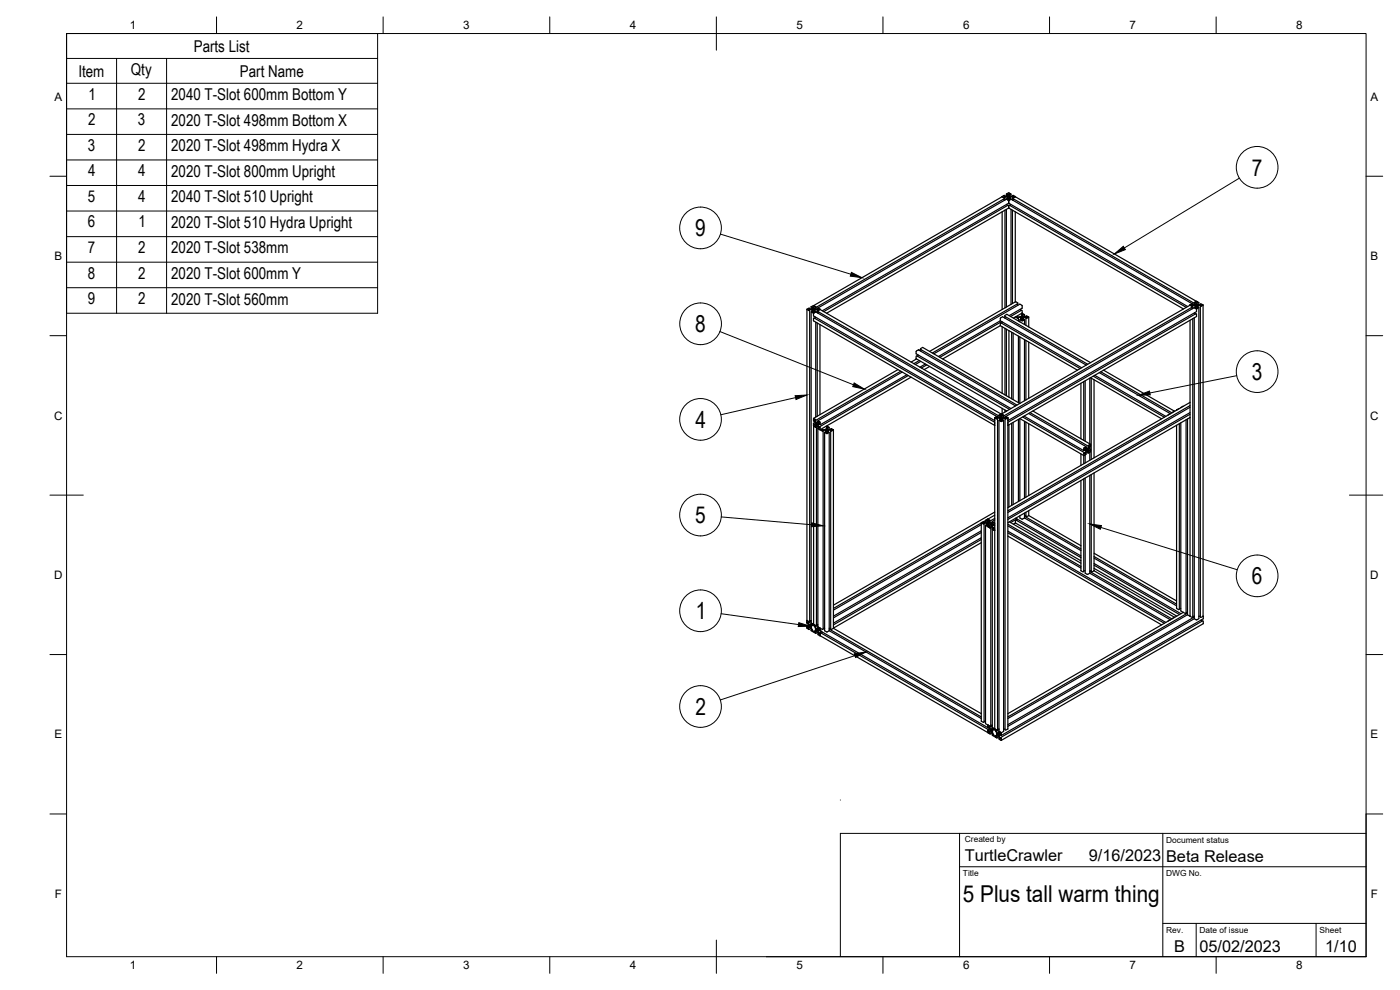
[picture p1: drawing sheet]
<svg xmlns="http://www.w3.org/2000/svg" width="420mm" height="297mm" viewBox="0 0 420 297" stroke-linecap="round" stroke-linejoin="round" font-family="sans-serif">
<!-- layer: Visible -->
<g fill="none" stroke="#000" stroke-width=".36">
<path d="M300.8 59h.1M300.8 59l.6 .4v.2l-56.6 32.7v-.3l-.6-.3 .6 .3-.6 .1v.3l.3 .2 .9 .2-.1-.3 .2-.1 .5 .4M300.8 59l.6 .4 .2-.1-.2-.3 .9 .2M300.8 59l-56.6 32.7M300.8 58.9v.1M301.2 59.7l.2 .4M301.6 58.7v.3M301.6 59.3v.7M302 58.2v.7M302 59.7v.1M302 59.8l-56.6 32.6M302 58.2h.6l.1 .4-.7 .4-.7-.1 .3-.2-.2-.1-.6 .3"/>
<path d="M302.3 59.2v.5M302.3 59.7v-.5l.4 .2v.3h-.7l.6 .4-.6-.3M302.5 58.9l.5 .1-.3 .2zM302.6 57.9l-.6 .3M302.6 57.9l.8 .3-.6 .1v.3l.3 .2 .9 .2 .1-.1-.3-.2 .3-.1 .6 .3M303.1 59.7v-.5l-.3 .2v.3h.6l-.6 .4M303.1 59.7v-.5l.3-.2 .7 .1-.3 .2 .2 .1 .7-.4-.6 .4-.1 .2 54.4 31.4v-.2l.6-.4M303.4 59.8l-.6 .3M303.4 58.2v.7M303.4 59.7v.1M303.4 59.8l54.4 31.3M303.8 58.7v.3"/>
<path d="M303.8 59.3v.7M304.3 59.7l-.3 .4M304.7 59h.1M304.7 59l54.4 31.4M300.8 63.5v29.3M301.6 63.1v29.3M302 62.8v29.3M302.1 61.3l.2 .4M302.7 62.4l-54.6 31.6M302.7 62.4h.1M302.7 60.3v.7M302.7 62.4v-.7l.2-.1 53.1 30.6"/>
<path d="M302.7 62.4v-.7l-.2-.1-55.3 31.9M302.7 61l53.7 31M302.7 61l-55.9 32.2M302.7 62.4l52.5 30.3M302.8 60.1h-.2l.1 .2M302.8 60.1l-.1 .2M303.3 61.3l-.2 .4M303.4 62.8v28.5M303.8 63.1v28M304.7 63.5v27.1M242.2 92.8v93.3M242.2 92.9l.6 .3 .2-.1-.2-.2 1 .2"/>
<path d="M242.2 92.8v.1M243 93.1v93.3l-.2 .1-.6-.3M243 92.5v.3M243.4 92h.5l.2 .4-.7 .4h-.6l.2-.3-.2-.1-.6 .4M243.4 92.1v.7M243.4 93.6v93.3M243.7 93v.5M243.8 93.5v-.4l.3 .1v.4h-.7l.8 .3M243.9 92.7l.6 .1-.4 .2zM244 91.7l-.6 .3M244 91.7h.2M244.2 93.9l.6-.3 54.4 31.4-.6 .3"/>
<path d="M244.2 93.9l-.1 .9 54.4 31.4M244.5 93.1v.4M244.6 93l-.4 .2v.4h.6l-.6 .3M244.7 95.1l-.2 .4M244.8 92.1v.7M244.8 96.7v28.4M245.3 92.5v.3M245.3 93.1v.7M245.3 96.9v28M245.5 92.4l.5 .4M245.7 93.6l-.3 .3M246 92.9l-.6 .3-.1-.1 .2-.2h-.6l-.3 .1v.5"/>
<path d="M246 92.9l-.5 .3-.1 .3 54.4 31.3v-.2l.6-.3M246 92.8v.1M246 92.8l.1 .1M246.1 92.8v.1M246.1 97.4v27M246.1 92.9h.1M246.1 92.9l54.4 31.3M300.2 97.7v-.7l.2-.1 23.8 13.7M300.2 96.3l24.4 14M300.2 96.3l-18.6 10.7M300.2 97.7l-17.3 10M300.2 97.7h.1"/>
<path d="M300.2 97.7l23.2 13.4M300.3 95.4l.6-.4 25.1 14.5M300.3 95.4l-.1 .9M300.6 96.5l-18.5 10.7M300.8 98v20M300.8 96.6l-.2 .4M301.6 98.5v20M301.7 95l-.2 .4M302 98.8v19.9M302.8 99.2v20M302.9 94.7l3.9-2.2-.1-.8-.6-.4-25.9 14.9M303.6 99.7v20"/>
<path d="M304.1 99.9v20M304.7 95.1l.7 .5 .2-.2-.1-.2 .9 .2 .3 .2v.3h-.6l.6 .4M304.9 95l.5 .1M305.2 91.2l.3 .4M305.5 95.1h-.1M305.6 95.4v.9M306.1 95.1h-.1M306.1 95.9v.7M306.2 92.8l.2 .4M306.3 95.4v.4M306.4 95.4v.5M306.5 94.1l.3 .1"/>
<path d="M306.6 95l.5 .1-.4 .2zM306.7 94.7l-.7 .4h-.5M306.7 93.9l.8 .5h-.7v.3l.3 .2 1 .2-.2-.2 .2-.2 .6 .4-.6 .5-.2-.2 .2-.2-1 .2-.3 .2v.3h.7l-.8 .4M306.7 94.4v.3M306.7 94.7h.1M306.7 94.4h.1M306.7 93.9l.1-.7-.2-.1-3.3 1.9M306.7 93.9l-2.6 1.5M306.8 94.3l-.1 .1M306.8 94.3h.1M307.2 95.4l-.1 .5M307.5 94.4v.7"/>
<path d="M307.5 95.9v1.5M307.9 94.9v.2M307.9 95.4v2.2M308.7 95.2v2.9M357.1 91.6l-56.6 32.6M357.1 91.6h.1M357.1 96.1l.1 88.8M357.1 91.5v.1M357.2 91.5l.6-.4 .2 .2-.3 .1 .7 .1M357.2 91.6l.6 .3 .2-.1-.2-.2 .9 .2M357.2 91.6l.6 .3v.3l-56.6 32.6v-.2l-.6-.3M357.2 91.5l-.1 .1"/>
<path d="M357.2 91.5v.1M357.6 92.3l.2 .4M357.8 91.2l-.6 .3M358 95.6v89.6l-.8-.3M358 91.2v.3M358 91.8v.7M358.4 92.3l.6 .4M358.4 92.3l-56.6 32.7 .6 .3M358.4 90.8l.5-.1 .1 .4-.6 .4M358.4 90.8v.7M358.4 92.3h.1M358.4 95.4v90.2"/>
<path d="M358.5 93.9l.2 .3M358.7 91.8v.4M358.7 92.3v-.5l.3 .2v.3h-.6l.6 .4M358.9 91.4l.5 .1-.4 .2zM359 90.4l.8 .4h-.6v.3l.3 .2 .9 .2-.2-.3 .2-.1 .7 .4-.7 .4-.2-.1 .2-.2h-.6l-.3 .2v.4M359 90.4l-.6 .4M359 92.6l.1 .9-56.6 32.7M359.5 91.8v.5M359.5 91.8l-.3 .2v.3h.6l-.8 .3M359.8 92.3v93.3l-.6 .4M359.8 90.8v.7M360.2 91.8v93.4l.8-.3"/>
<path d="M360.2 91.2v.3M361.1 91.5v93.4M269.5 110.9l-25.3 14.6M270.3 111.4l-25.5 14.7M270.8 111.6l-25.4 14.7M272.2 112.4l-26.1 15.1M272.6 112.7l-26.6 15.4M273.4 113.2l-27.3 15.7M274.9 107.6v-.7l.2-.1 27.9 16M274.9 105.5v.7l28.5 16.4M275 107.6h.1M275 107.6l27.1 15.7"/>
<path d="M275 105.3l.6-.3 29.2 16.8M275.1 105.3l-.1 .2M275.1 107.7l-1.7 .9M275.5 106.5l-.1 .4M275.9 108.2l-1.6 .9M276.3 108.4l-1.6 1M276.5 105l-.3 .3M276.9 104.3l-.7 .5 29 16.7M277.7 109.2l-1.6 1M278.2 109.5l-1.7 .9M279 105.4l25.8-14.9 .7 .4v.2l-25.7 14.8M279 110l-1.7 .9"/>
<path d="M305.6 100.8v20M306.1 101.1v20l-29.2-16.8M307.5 101.9v18.4M307.9 102.2v17.8M308.7 102.6v16.9M324.4 115v16.7M325.2 114.5v17.6M325.7 114.3v18.1M327.1 113.5v19.7M327.3 108.8l-25.1-14.5-.7 .4v.2l24.9 14.4M327.3 113.3l21.3 12.4M327.5 113.5v24.3"/>
<path d="M328.1 112.9l21.3 12.3M328.3 113.9v23.5M328.5 112.6l21.4 12.3M329.9 111.8l21.3 12.3M330.4 111.6l21.3 12.3M331.2 111.1l21.3 12.3M244.2 127.8v59.5M244.2 127.9l.6 .3 .2-.1v59.5l-.2 .1-1.4-.8M244.2 127.9l.6 .3-.3-.5h.6l.6 .7h-.3v.2l.7 .3M244.5 126.3l-.2 .1M244.7 126.7v.6l-.4 .2-.2-.5 .1 .9M244.7 126.7l-.6 .3"/>
<path d="M245.4 127.9l-.6 .3M245.4 128.6v59.5l1.4 .8 .2-.1v-59.5M245.5 126.5l-.4 .3-.2-.2-.4-.5h.3v-.2l-.6-.4-.1 .8 .2 .1v-.3l.4 .6M245.6 126.5l-.5 .3M245.6 128.2l-.2 .2M245.9 127.3l-.4 .2v.3l.4 .6 .1-.3 .1 .1v.7M245.9 127.2l-.4 .3M246.1 126.8l-.7-.5 .3 .5-.3 .1-.2-.1M246.1 126.8v.7l-.2-.6-.4 .2v.3M246.3 128.8l.3 .2M246.6 129h.1M247.4 128.9l-.7 .1"/>
<path d="M247.5 128.9h-.1M247.5 129.7v59.6l.7 .3 .7-.4M247.7 129.2v.5M247.8 129.2v.5M247.9 127.9l.3 .2-.1 .1M248 128.8l.5 .2-.4 .1zM248.1 128.6l-.6 .3M248.1 128.2v.4M248.1 127.8l.8 .4h-.7v.4l.3 .2 1 .1-.2-.2 .2-.1 .6 .4-.6 .4-.2-.1 .3-.2-.2-.1-.9 .2-.3 .2v.3l.7 .1-.8 .3-.6-.3 .6-.1v-.3l-.3-.2-.9-.2-.1 .1 .2 .2-.2 .1-1.3-.8M248.1 128.2h.1M248.6 129.2l-.1 .5M248.9 128.2v.7"/>
<path d="M248.9 129.7v59.5M249.3 129.3v59.5l.2 .1 .6-.4M249.3 128.7v.2M250.1 129v59.5M298.5 125.4l.1 93.3 .6 .4 .2-.1v-93.3M298.5 126.7l-54.2-31.3-.2 .1 .1 .8 54.3 31.4v-.8M298.6 125.3l.6-.3 .2 .1-.3 .2h.7M298.6 125.3l-.1 .9M298.6 125.3l.6 .5 .2-.1-.3-.2 .7-.1 .3 .2v.5v-.5l.3 .2v.3h-.6l.6 .4M299.4 125.1v.2M299.8 126.1v93.4l.6 .3M299.8 124.6v.7"/>
<path d="M299.8 124.6h.6v.3l-.6 .4M300.3 125.2l.5 .2-.4 .1zM300.4 124.3l-.6 .3M300.4 126.5h.2M300.4 124.3h.2M300.6 124.3l.6 .3h-.6v.3l.3 .2 .9 .2 .1-.1-.3-.1 .2-.1 .6 .3M300.8 122.5v1.6M300.9 125.6v.5M300.9 125.6l-.3 .2v.3h.6l-.6 .4M301.2 126.1v93.4l-.6 .3M301.2 124.6v.7M301.6 123v.6"/>
<path d="M301.6 125.7v93.3l.2 .1 .6-.4M301.6 125.1v.2M302 123.3v.1M302.4 125.3l-.6 .5-.2-.1 .3-.2-.7-.1-.3 .2v.5M302.4 125.3l.1 .9M302.5 126.7l56.4-32.6 .2 .1v.8l-56.6 32.7v-.8M302.5 125.4v93.3M302.8 127.5v24.6M303.6 127v24.6M304.1 126.8v24.6M305.6 125.8v24.7M306.9 125.1l18.6 10.7"/>
<path d="M307.3 124.8l18 10.4M307.5 126.4v23M307.9 126.6v22.6M308.7 124.1l17.2 9.9M308.7 127.1v21.6M309.1 123.8l17.5 10.1M310 123.3l17.3 10M324.4 136.2v3.4M325.2 136.7v2.5M325.3 136.6l.1 .1M325.4 134.4l.5-.4-.2 .6 .2 .1 .3-.2-.4-.2 .4 .2M325.4 134.3l-.2 .9 .4-.5 .3 .1v.4"/>
<path d="M325.5 135l.4 .3v.3l-.4 .6v-.4l-.3 .2v.6M325.5 135l.4 .3M325.7 136.5v2.4M325.7 136l.2 .1M326 135.6l.6 .4M326.2 134.8l.3 .1-.4 .3zM326.7 134.4l.6 .4M326.9 134l.2 .2M327.1 134.1v.5M327.1 135.7v2.4M327.3 133.4l-.7 .3v.2l.3-.1-.6 .7M327.3 133.4v.7l-.2 .1-.2-.3-.3 .9 .1 .3 .2 .2 .4-.5-.1 .7-.6 .5 .3-.6-.3-.1-.3 .1-.6 .7h.2v.2l-.5 .4-19.3-11.1v24.6"/>
<path d="M351.2 124.1l-.6 .4M352.4 123.4l-.6 .4M352.4 123.4h.1M353.1 123v.1M353.1 127.6v54.9M353.8 122.7l-.7 .3M353.9 127.1v55.7l-.8-.2M354.4 122.3h.1M355.1 121.9l-.7 .4M356 125.9v58.1l-.2 .1-1.4-.8v-56.4M356.4 125.7v58.8M357 125.3l-54.5 31.5"/>
<path d="M357.1 120.8l-54.6 31.5M357.1 121.7l-54.6 31.6M357.1 122.2l-54.6 31.6M357.1 123.8l-54.6 31.6M357.1 124.3l-54.6 31.6M357.2 120.7h-.1M294.5 156.9l-44.4 25.6M294.5 157.4l-44.4 25.7M294.5 159.3l-44.4 25.6M294.5 159.8l-44.4 25.6M294.5 156.9v59.5M295.3 157.1v59.5l-.2 .2-.6-.5"/>
<path d="M295.3 156.6v.2M295.8 156.2l-.6 .3M295.8 156.7l-.2 .1M295.8 156.1v.7M296 157.1l.1 .5M296.3 156.7l.5 .2-.4 .1zM296.4 157.8h.1M296.4 157.7v.1M296.5 155.8v.7l.2 .1 .1-.3 .3 .6M296.5 157.7h-.1M296.5 157.9l.7 .5-.3-.5 .3-.2 .3 .2 .6 .8-.3-.1M296.5 155.8l.7 .3v.2h-.3l.3 .5 .3 .2 .4-.3-.4 .3"/>
<path d="M296.8 156.6l.2 .1M296.9 156.5l-.2 .1M297.1 156.9v.7l-.3 .1-.3-.5v.7M297.1 156.9l-.6 .3M297.5 157l.3 .1 .3-.1-.3-.5 .7 .4v.8l-.3-.5-.3 .1v.4M297.8 158.1l-.6 .3M297.8 158.6v.2l.6 .3M297.9 157.7h.1M298 158.5l-.2 .1M298.3 157.5l-.4 .2v.3l.4 .6v-.3l.2 .1-.1 .7M298.3 157.4l-.4 .3M298.4 159.1l-.6-.3v59.5l.8 .3"/>
<path d="M298.4 159.1h.2M298.5 154.6l-2.7 1.5h.6v.3l-.3 .2-.9 .2-.1-.1 .2-.1-.2-.1-.6 .4 .6 .4 .2-.2-.1-.2 .9 .2 .3 .2v.3h-.6l1.4 .8 .1-.1-.1 59.6-1.4-.8v-59.5M298.5 153.6l-48.4 28M298.5 156l-.7 .5M298.5 155.5l-1.3 .8M298.5 157.6v.1M298.5 158.1l-.2 .2M298.5 159.1h-.1M302.5 157.3l21.9 12.7M302.5 157.8l21.9 12.6M302.5 159.4l47.4 27.4M302.5 159.9l46.9 27.1"/>
<path d="M302.9 156.6l21.5 12.4M304.7 156.9v-.7l.2-.1 19.5 11.2M304.8 156.9l-.7 .4M304.8 156.9h.1M304.8 156.9l19.6 11.4M304.8 155.5l19.6 11.3M305.2 155.7l-1.9 1.1M305.4 155.8l-.2 .4M306.1 154.8v.6l.6 .4M307.5 155.4l-.8 .4M307.5 154.9l16.9 9.8M307.5 155.4l16.9 9.8"/>
<path d="M307.5 154v1.4M307.9 154.7h-.4M308.7 154.7l15.7 9M308.7 153.2v1.4l-.6 .5-.2-.2v-1.2M324.4 144.2l.1 27.1M325.2 143.7v27.8l-.2 .1-.6-.3M325.7 143.4v28.6l.7 .3 .7-.3M327.1 142.6v29.4M327.5 142.4v29.1l.2 .1 .6-.4M328.3 141.9v29.3M294.5 161.4l-44.4 25.6M294.5 161.9l-44.4 25.6"/>
<path d="M294.5 162.8l-44.4 25.7M302.5 160.9l46.1 26.6M325.2 171.2l.5 .1M327.1 171.5l24.6 14.2M327.1 172l24.1 13.9M327.5 171.2l-.4 .1M328.3 171.2l24.2 14M328.3 166l24.8 14.3M328.3 167l24.8 14.3M328.3 167.5l24.8 14.3M328.3 169.1l26.1 15M328.3 169.6l25.7 14.8"/>
<path d="M328.3 170.5l24.9 14.4M242.1 186.3v.7l.2 .1v-.4l.1 .1 .3 .9v.3l-.3 .2-.3-.5v.7M242.1 188.3l.7 .6-.3-.6 .3-.1 .3 .1 .6 .7h-.3v.2l1.4 .8-.3-.5h.6l.6 .7h-.3v.2l.6 .4M242.2 186.2h.1M242.2 186.1v.1M242.2 186.2l.6 .4v.2h-.3l.6 .6M242.5 187l-.2 .1M242.7 187.3l-.6 .4M243 186.2h.4M243.4 188.5l-.6 .4M243.4 186.9h.1M243.4 186.4l-.6 .4"/>
<path d="M243.5 187.2l-.4 .2M243.5 187.8v.7l.4 .8M243.5 187.7v.1M243.5 187.2l-.4 .2 .4 .2 .2-.1-.3-.6 1.4 .8v.2M243.6 188.9l-.2 .1M243.8 187.5l.1-.1 .5 .5M243.8 187.5v.1M243.9 189.3l.5 .1M244 187.5l-.5 .2M244.3 187.6l.2 .3M244.4 187.7l-.1 .1M244.4 187.9l.3 .6v.7"/>
<path d="M244.4 189.4h.1M244.7 189.2l-.2 .2M244.7 189.2h.1M244.8 187.9l-.3-.1 .6 .8M245 187.4h.4M245.2 188.6h-.1M245.4 189.7l-.6 .3M245.4 187.6l-.6 .3M245.5 188.3l-.4 .3M245.6 188.4l-.4 .2 .2 .2 .3-.2-.3-.5 .7 .5M245.7 190.1l-.3 .1M245.9 189.1l-.4 .2v.4l.3 .5 .2-.3 .1 .1v.7"/>
<path d="M245.9 189l-.4 .3M246.1 190.7h.1M246.1 188.6v.7l-.3-.5-.3 .1v.4M246.1 190.7v-.7l.2-.1 50.4 29.1h-.2v.7v-.6l.3 .5 .3-.2v-.7M246.1 188.6v.7l50.4 29v-.7v.7l.2 .1 .1-.2 .3 .5M246.1 190.7v.1M246.2 190.8l50.3 29M246.2 188.5v.1M246.6 189.5l-.6 .4M246.8 189.6l-.3 .4M247 188.5h.5M248.9 188.8l45.6 26.3"/>
<path d="M248.9 189.2l45.6 26.4M249.3 188.5h-.4M250.1 188.5l44.4 25.6M351.2 186l-.6 .4M352.4 185.2l-.6 .4M352.4 185.2h.1M353.1 182.5l.1 .1M353.9 182.6h.5M355.1 183.7v.1M355.1 183.7l-52.6 30.4M356 183.7l.4 .1M356.4 184.5l.7 .3"/>
<path d="M356.4 184l-53.9 31.1M356.4 184.5l-53.9 31.1M358 184.9h.4M358.4 184.9h.1M358.4 185.6l.6 .4M358.4 185.1l-55.9 32.3M358.4 185.6l-55.9 32.3M359 186h.2M360.2 184.9h-.4M360.5 186l.2 .4M361.1 184.8l-.1 .1M361.1 184.8v.2"/>
<path d="M361.1 185v.7l-60.6 35M295.3 216.4h.5M296.5 219.7l.7 .5-.3-.5 .2-.2 .4 .2 .6 .8-.3-.1M296.5 217.5l.7 .4v.3l-.3-.1 .6 .7M296.5 217.6h.1M296.9 218.3l-.2 .1M297.1 218.7l-.6 .4M297.3 217.6h.5M297.5 218.8h.1M297.8 219.9l-.6 .3M297.8 218.3h.1M297.8 217.8l-.6 .4"/>
<path d="M297.9 218.6l-.4 .2M297.9 219.1v.8M297.9 219.1h.1M297.9 218.6l-.4 .2 .3 .2 .3-.2-.3-.5 1.4 .8v.2h-.3l.6 .7M297.9 219.9l.3 .7M298.2 218.8v.1M298.2 218.9h.1M298.2 218.8l.5 .3M298.2 218.8h.1M298.3 218.8l-.4 .3M298.7 219l.1 .2M298.7 219.1l.4 .7"/>
<path d="M298.8 219.1h-.1M299.1 219.8h.1M299.1 219.8v.8M299.4 218.7l.4 .1M299.5 220h.1M299.8 219l-.6 .3M299.9 219.7l-.4 .3M299.9 219.8l-.4 .2 .3 .2 .3-.2-.3-.5 .6 .3M300.4 219.8l.1 .9-.3-.6-.3 .2v.3M300.4 219.8h.2M301.6 218.7l-.4 .1M302.5 218.7h-.1"/>
<path d="M297.8 220.4v.2l1.4 .8-.3-.5h.6l.6 .7h-.3v.2l.7 .3v-.7l-.2-.1v.3l-.4-.5v-.4l.4-.2M298 220.3l-.2 .1M298.2 220.5l.5 .4 .4-.3M299.1 220.6h.1M299.8 221.1l-.6 .3M299.9 220.7h.1M300 221.4l-.2 .2M300.3 220.4l-.4 .3M300.3 221.3l60.6-35 .2 .1v.7l-60.6 35.1"/>
<circle cx="245.1" cy="127.3" r=".23"/>
<circle cx="297.4" cy="157.5" r=".23"/>
<circle cx="243.1" cy="187.9" r=".23"/>
<circle cx="245.1" cy="189.1" r=".23"/>
<circle cx="297.4" cy="219.3" r=".23"/>
<circle cx="299.5" cy="220.4" r=".23"/>
</g>
<g fill="#000">
<circle cx="244.8" cy="93.6" r=".18"/>
<circle cx="275.6" cy="105" r=".18"/>
<circle cx="246.1" cy="189.3" r=".18"/>
<circle cx="299.8" cy="219.5" r=".18"/>
</g>
<!-- layer: BORDER -->
<g fill="none" stroke="#000" stroke-width=".3">
<path d="M20 10.1h390v276.9h-390zM65 5.1v5M115 5.1v5M165 5.1v5M215 5.1v10M265 5.1v5M315 5.1v5M365 5.1v5M15 52.9h5M410 52.9h5M15 100.7h5M410 100.7h5"/>
<path d="M15 148.6h10M405 148.6h10M15 196.4h5M410 196.4h5M15 244.2h5M410 244.2h5M65 287v5M115 287v5M165 287v5M215 282.1v9.9M265 287v5M315 287v5"/>
<path d="M365 287v5"/>
</g>
<!-- layer: TITLEBLOCK -->
<path d="M252.2 240v.1M288 250v37M349 250v37M410 244.2v42.8h-180M410 250h-157.8v37M288 260.1h122M349 277.1h61M359 277.1v9.9M395 277.1v9.9" fill="none" stroke="#000" stroke-width=".3"/>
<!-- layer: Parts Lists -->
<g fill="none" stroke="#000" stroke-width=".3">
<path d="M20 10.1h93.3v83.9h-93.3zM20 17.5h93.3M35 17.5v76.5M50 17.5v76.5M20 25h93.3M20 32.7h93.3M20 40.3h93.3M20 48h93.3M20 55.7h93.3M20 63.3h93.3M20 71h93.3M20 78.7h93.3"/>
<path d="M20 86.3h93.3"/>
</g>
<!-- layer: Balloons -->
<g fill="none" stroke="#000" stroke-width=".3">
<circle cx="377.3" cy="50.2" r="6.3"/>
<circle cx="210.2" cy="68.4" r="6.3"/>
<circle cx="210.3" cy="97.2" r="6.3"/>
<circle cx="377.3" cy="111.5" r="6.3"/>
<circle cx="210.2" cy="125.8" r="6.3"/>
<circle cx="210.2" cy="154.5" r="6.3"/>
<circle cx="377.3" cy="172.8" r="6.3"/>
<circle cx="210.2" cy="183.3" r="6.3"/>
<circle cx="210.2" cy="212" r="6.3"/>
</g>
<!-- layer: 0 -->
<path d="M334.4 76.2l2.7-2.3 .6 1zM255.5 81.7l3.2 1.6-3.5-.4zM238.6 118.7l3.6-.2-3.3 1.4zM256.3 114.9l3.1 1.8-3.5-.7zM341.7 118.6l3.3-1.3 .2 1.2zM243.6 156.9l3.4 .9-3.5 .2zM327 157.2l3.6 .5-.4 1.1zM239.7 186.8l3.4 1.1-3.5 .1zM256.4 196.2l3.5-.6-3.1 1.7z" fill="#000" stroke="#000" stroke-width=".3"/>
<path d="M371.9 53.5l-34.5 20.9M216.2 70.2l39.2 12.1M216 99.5l40.1 16M238.8 119.3l-22.5 5.1M371.2 112.7l-26.1 5.2M216.5 155.1l27.1 2.3M330.4 158.2l40.9 12.7M216.4 184.1l23.2 3.3M256.6 196.7l-40.4 13.3" fill="none" stroke="#000" stroke-width=".3"/>
<g font-size="7">
<text x="375.7" y="52.7">7</text>
<text x="208.6" y="70.9">9</text>
<text x="208.7" y="99.6">8</text>
<text x="375.7" y="114">3</text>
<text x="208.7" y="128.3">4</text>
<text x="208.6" y="157">5</text>
<text x="375.7" y="175.3">6</text>
<text x="208.9" y="185.8">1</text>
<text x="208.7" y="214.5">2</text>
<text x="289" y="270.6">5 Plus tall warm thing</text>
</g>
<g font-size="4.9">
<text x="58.2" y="15.5">Parts List</text>
<text x="23.5" y="23">Item</text>
<text x="39.3" y="22.5">Qty</text>
<text x="72" y="23">Part Name</text>
<text x="26.5" y="29.9">1</text>
<text x="41.4" y="29.9">2</text>
<text x="51.4" y="30.1">2040 T-Slot 600mm Bottom Y</text>
<text x="26.4" y="37.6">2</text>
<text x="41.4" y="37.6">3</text>
<text x="51.4" y="37.7">2020 T-Slot 498mm Bottom X</text>
<text x="26.4" y="45.2">3</text>
<text x="41.4" y="45.2">2</text>
<text x="51.4" y="45.4">2020 T-Slot 498mm Hydra X</text>
<text x="26.5" y="52.9">4</text>
<text x="41.4" y="52.9">4</text>
<text x="51.4" y="53.1">2020 T-Slot 800mm Upright</text>
<text x="26.4" y="60.6">5</text>
<text x="41.4" y="60.6">4</text>
<text x="51.4" y="60.7">2040 T-Slot 510 Upright</text>
<text x="26.4" y="68.2">6</text>
<text x="41.5" y="68.2">1</text>
<text x="51.4" y="68.4">2020 T-Slot 510 Hydra Upright</text>
<text x="26.4" y="75.9">7</text>
<text x="41.4" y="75.9">2</text>
<text x="51.4" y="76.1">2020 T-Slot 538mm</text>
<text x="26.4" y="83.6">8</text>
<text x="41.4" y="83.6">2</text>
<text x="51.4" y="83.7">2020 T-Slot 600mm Y</text>
<text x="26.4" y="91.2">9</text>
<text x="41.4" y="91.2">2</text>
<text x="51.4" y="91.4">2020 T-Slot 560mm</text>
<text x="289.6" y="258.2">TurtleCrawler</text>
<text x="326.8" y="258.2">9/16/2023</text>
<text x="350" y="258.6">Beta Release</text>
<text x="352.3" y="285.7">B</text>
<text x="360" y="285.5">05/02/2023</text>
<text x="397.7" y="285.7">1/10</text>
</g>
<g font-size="3.5">
<text x="39" y="8.8">1</text>
<text x="89" y="8.8">2</text>
<text x="139" y="8.8">3</text>
<text x="189" y="8.8">4</text>
<text x="239" y="8.8">5</text>
<text x="289" y="8.8">6</text>
<text x="339" y="8.8">7</text>
<text x="389" y="8.8">8</text>
<text x="16.3" y="30.2">A</text>
<text x="411.3" y="30.2">A</text>
<text x="16.3" y="78">B</text>
<text x="411.3" y="78">B</text>
<text x="16.2" y="125.9">C</text>
<text x="411.2" y="125.9">C</text>
<text x="16.2" y="173.7">D</text>
<text x="411.2" y="173.7">D</text>
<text x="16.3" y="221.6">E</text>
<text x="411.3" y="221.6">E</text>
<text x="16.4" y="269.4">F</text>
<text x="411.4" y="269.4">F</text>
<text x="39" y="290.8">1</text>
<text x="89" y="290.8">2</text>
<text x="139" y="290.8">3</text>
<text x="189" y="290.8">4</text>
<text x="239" y="290.8">5</text>
<text x="289" y="290.8">6</text>
<text x="339" y="290.8">7</text>
<text x="389" y="290.8">8</text>
</g>
<g font-size="2.5">
<text x="289.6" y="252.5">Created by</text>
<text x="350" y="252.8">Document status</text>
<text x="289" y="262.9">Title</text>
<text x="350" y="262.9">DWG No.</text>
<text x="350" y="279.9">Rev.</text>
<text x="360" y="279.9">Date of issue</text>
<text x="396" y="279.9">Sheet</text>
</g>
</svg>
